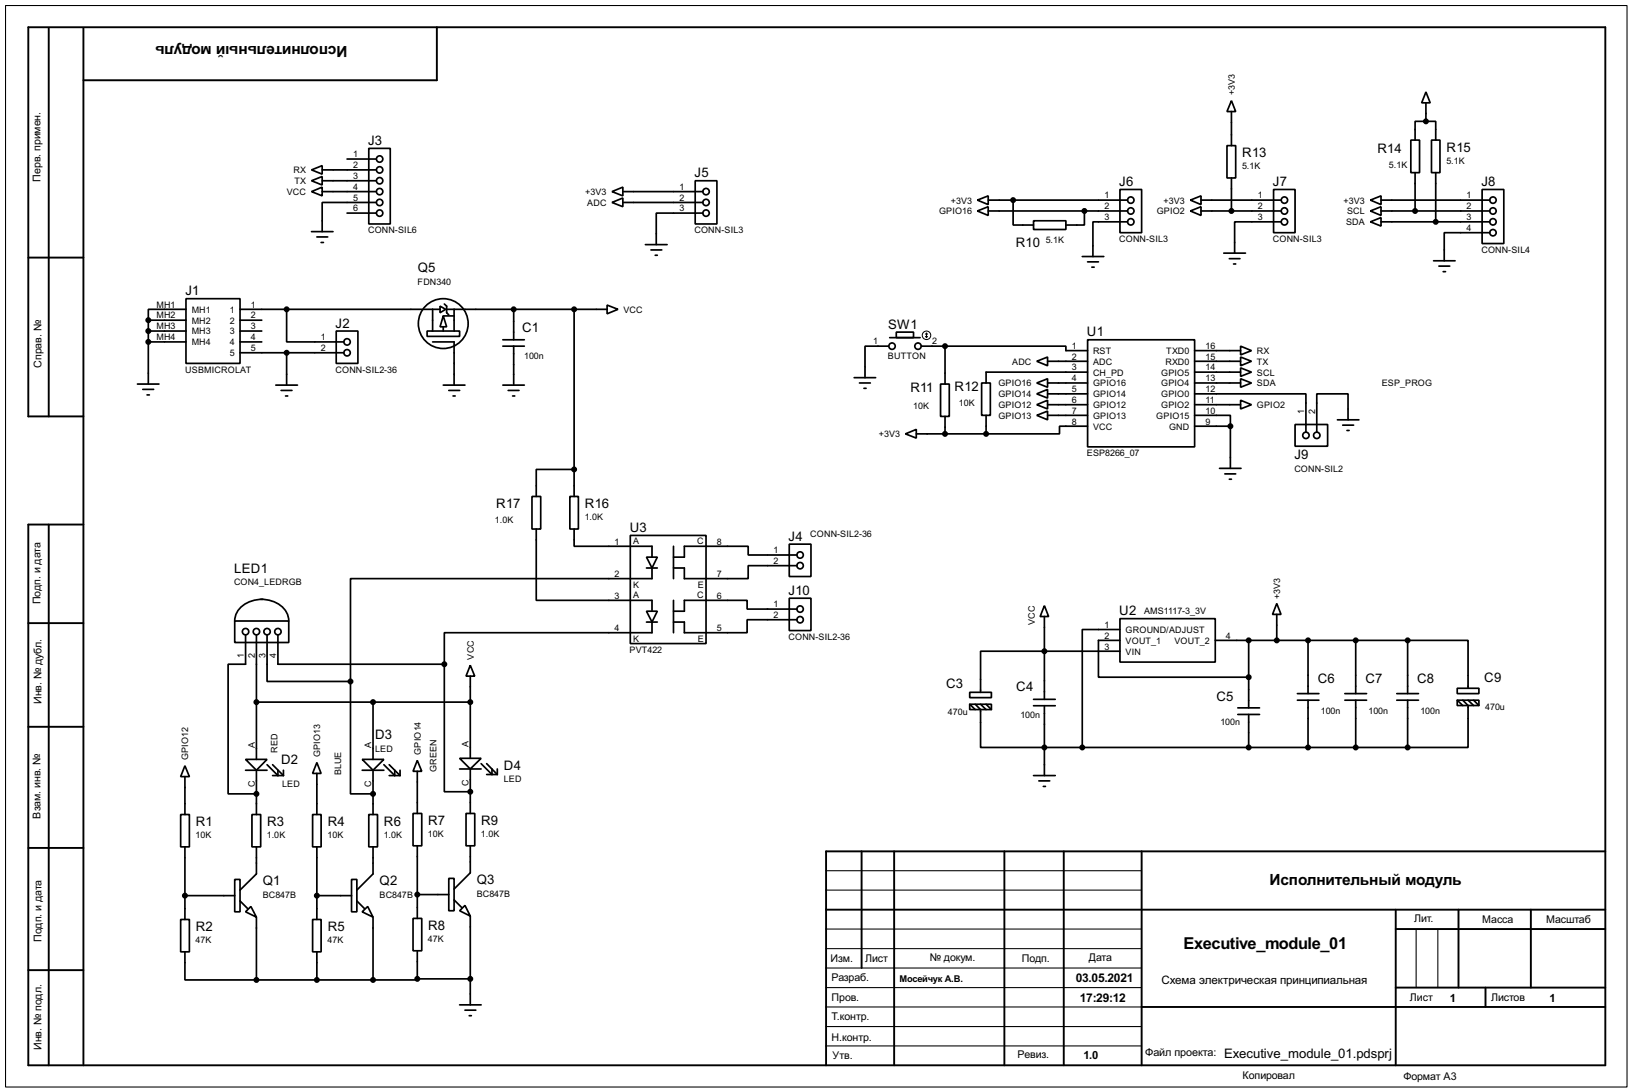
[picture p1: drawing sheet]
<svg xmlns="http://www.w3.org/2000/svg" width="383mm" height="256mm" viewBox="0 0 383 256" stroke-linecap="round" stroke-linejoin="round" font-family="sans-serif">
<path d="M1.3 1.3h381v254h-381zM194.1 218.2h74.2M194.1 209.1h74.2M194.1 204.5h74.2M332.8 218.2v13.8M337.9 218.2v13.8M194.1 222.8h74.2M194.1 232h74.2M194.1 236.5h74.2M194.1 227.4h74.2M194.1 241.1h74.2M194.1 245.7h74.2" fill="none" stroke="#000" stroke-width=".25"/>
<g fill="none" stroke="#000" stroke-width=".45">
<path d="M11.5 6.7v91.1M19.6 6.7v243.5M102.7 6.4v12.5h-83.1M6.7 60.5h12.9M19.6 97.8h-12.9v-91.4h370.5v243.8h-370.5v-127h12.9M11.5 123.2v127M6.7 146.4h12.9M6.7 170.7h12.9M6.7 199.2h12.9M202.5 200v27.4M210.1 200v50.2M236 200v50.2"/>
<path d="M250 200v50.2M268.3 200v50.2M377.2 200h-183.1v50.2M194.1 213.7h183.1M328 213.7v36.5M328 218.2h49.2M342.7 213.7v18.3M359.7 213.7v18.3M6.7 227.9h12.9M268.3 236.5h108.9M328 232h49.2M349.1 232v4.5"/>
</g>
<g fill="none" stroke="#000" stroke-width=".4">
<path d="M73.2 39.9l2.5-1v2zM75.7 39.9h12.7M81.6 37.4h6.8M86.7 34.9h5v17.7h-5zM288.3 34.2h2.1v7.6h-2.1zM289.4 23.7l1 2.5h-2.1zM289.4 26.2v8M331.5 32.9h2.1v7.7h-2.1zM335.1 21.6l1 2.6h-2zM335.1 28.5h2.3v4.4M335.1 28.5h-2.6v4.4M335.1 24.2v4.3"/>
<path d="M336.4 32.9h2v7.7h-2zM73.2 42.5l2.5-1v2zM73.2 45l2.5-1v2zM73.2 54.4h5.1M74.5 55.7h2.5M75.5 57h.5M75.7 42.5h12.7M75.7 45h12.7M81.6 50.1h6.8M88.4 47.6h-12.7v6.8M143.8 45l2.6-1v2zM143.8 47.6l2.6-1.1v2.1z"/>
<path d="M146.4 45h18.8M146.4 47.6h18.8M151.7 57.5h5.1M153 58.7h2.5M154 60h.5M163.4 42.5h5.1v10.1h-5.1zM165.2 50.1h-11v7.4M229.7 47l2.5-1v2.1zM229.7 49.6l2.5-1v2zM232.2 47h32.8M232.2 49.6h32.8M238.1 47v5.9h4.8"/>
<path d="M242.9 51.9h7.6v2h-7.6zM254.8 49.6v3.3h-4.3M263.2 44.5h5.1v10.2h-5.1zM265 52.1h-8.2v8.2M279.7 47l2.5-1v2.1zM279.7 49.6l2.5-1v2zM282.2 47h18.8M282.2 49.6h18.8M287.6 59.5h5.1M289.4 41.8v7.8M299.3 44.5h5v10.2h-5zM301 52.1h-10.9v7.4"/>
<path d="M322 47l2.5-1v2.1zM322 49.6l2.5-1v2zM322 52.1l2.5-1v2zM324.5 47h25.6M324.5 49.6h25.6M324.5 52.1h25.6M332.5 40.6v9M337.4 40.6v11.5M348.3 44.5h5.1v12.7h-5.1zM350.1 54.7h-10.7v6.6M34.9 75.2h8.8M34.9 75.2v15"/>
<path d="M34.9 77.8h8.8M43.7 70.2h12.7v15.2h-12.7zM43.7 72.7h-8.8v2.5M56.4 72.7h42.7M56.4 75.2h5.1M56.4 77.8h5.1M67.4 72.7v7.6h13.4M79 77.8h5.1v7.6h-5.1zM99.4 72.7h4M100.4 77.8h7.6v1.2h-7.6zM101.7 72.7v5.1M103.4 71.9l1.3 .8-1.3 .8z"/>
<path d="M104.2 74.2l.8 2.6h-1.6zM104.2 76.8v1M104.2 74.2h2.5M104.4 71.4l.6 .5v1.6l.5 .5M105 72.7h37.7M106.7 72.7v5.1M118.2 79.8h5M120.7 72.7v7.1M134.9 72.7v43.9M142.7 71.7l2.5 1-2.5 1zM209.1 79.3h7.1M210.6 78h4.1v1.3h-4.1z"/>
<path d="M254.3 60.3h5.1M255.6 79.8h25.1v25.2h-25.1zM255.6 61.5h2.5M256.6 62.8h.5M288.9 60.8h2.5M289.9 62h.5M336.9 61.3h5M338.1 62.5h2.6M339.1 63.8h.6M32.3 90.2h5.1M33.6 91.5h2.5M34.6 92.8h.5"/>
<path d="M34.9 80.3h8.8M56.4 80.3h5.1M56.4 82.9h24.4M64.8 90.5h5.1M66.1 91.7h2.5M67.1 93h.5M67.4 82.9v7.6M101.7 80.3h5v10.2M104.2 90.5h5.1M105.5 91.7h2.5M106.5 93h.5M118.2 81.3h5"/>
<path d="M118.2 90.5h5M119.4 91.7h2.6M120.5 93h.5M120.7 81.3v9.2M200.7 88.7h5.1M202 90h2.5M203 91.2h.5M208.8 81.3h-5.5v7.4M216.5 81.3h5.6M221 90.2h2.1v7.6h-2.1zM222.1 81.3h28.4v1.1h5.1M222.1 81.3v8.9"/>
<path d="M222.1 97.8v4.1M230.7 90h2v7.6h-2zM231.7 97.6v4.3M243.6 90l2.6-1v2zM243.6 92.5l2.6-1v2zM243.6 95.1l2.6-1.1v2.1zM243.6 97.6l2.6-1v2zM243.6 84.9l2.6-1v2zM246.2 84.9h9.4M246.2 90h9.4M246.2 92.5h9.4M246.2 95.1h9.4"/>
<path d="M246.2 97.6h9.4M255.6 87.4h-23.9v2.6M280.7 97.6h8.4v2.5M280.7 92.5h26.2v9M280.7 84.9h10.8M280.7 82.4h10.8M280.7 87.4h10.8M280.7 90h10.8M280.7 95.1h10.8M291.5 81.3l2.6 1.1-2.6 1zM291.5 83.9l2.6 1-2.6 1zM291.5 94l2.6 1.1-2.6 1z"/>
<path d="M291.5 86.4l2.6 1-2.6 1zM291.5 89l2.6 1-2.6 1zM304.3 99.7h7.7v5.1h-7.7zM314.3 98.6h5M315.5 99.9h2.6M316.8 98.6v-6.1h-7.4v9M125 116.6h2.1v7.7h-2.1zM133.9 116.6h2v7.7h-2zM134.9 110.3h-8.9v6.3M212.8 101.9l2.5-1v2zM215.3 101.9h16.4M255.6 100.1h-6.6v1.8h-17.3"/>
<path d="M280.7 100.1h8.4M286.6 110h5M287.8 111.3h2.6M288.9 112.6h.5M289.1 100.1v9.9M316.5 101.1h.5M126 124.3v16.7h27.2v2.6M134.9 124.3v4h18.3v2.6M148.1 125.8h17.8v25.4h-17.8zM151.9 130.9h2.6l-1.3 2.5zM151.9 133.4h2.6M153.2 133.4v2.5h-70.8v24.2"/>
<path d="M158.3 128.3v7.6M185.5 127.8h5.1v7.6h-5.1zM187.3 130.4h-11.5v-2.1h-15v2.6h-2.5M187.3 132.9h-11.5v3h-15v-2.5h-2.5M55.2 145.9h12.7v5h-12.7zM57.7 149.2v6.8h-4.1v30.5h6.7M60.3 149.2v29.2M61.3 140.8a6.3 6.3 0 0 1 6.5 4.2l.1 .9M61.8 140.8a6.3 6.3 0 0 0-6.6 4.2v.9M62.8 149.2v10.9h19.6M65.3 149.2v6.8h39.1M104.4 156v30h6.1"/>
<path d="M110.5 156.3l1.1 2.5h-2.1zM110.5 158.8v19.3M151.9 143.6h2.6l-1.3 2.5zM151.9 146.1h2.6M153.2 146.1v2.5h-48.8v7.4M158.3 141v7.6M185.5 140.5h5.1v7.6h-5.1zM187.3 143.1h-11.7v-2.1h-14.8v2.6h-2.5M187.3 145.6h-11.7v3h-14.8v-2.5h-2.5M245.4 142.3l1 2.5h-2zM245.4 144.8v19.5M263.2 145.3h22.4v10.2h-22.4z"/>
<path d="M263.2 147.9h-8.9v27.7M263.2 150.4h-5.1v8.7h35.3M263.2 153h-32.8v9.6M285.6 150.4h45.2M293.4 150.4v15.9M300 141.8l1 2.5h-2zM300 144.3v6.1M307.4 150.4v12.5M318.6 150.4v12.5M330.8 150.4h14.2v11.3M330.8 150.4v12.5M43.5 179.9l1 2.5h-2z"/>
<path d="M57.7 178.4h5.1l-2.5 2.5zM60.3 164.9h50.2M62.8 179.6l2.5 2.6v-1.3M64.1 179.6l2.5 2.6M74.5 179.1l1 2.6h-2zM82.4 160.1v26.4h5.3M85.1 178.4h5.1l-2.5 2.5zM87.7 164.9v13.5M90.2 179.6l2.6 2.6v-1.3M91.5 179.6l2.5 2.6M98.1 178.6l1 2.6h-2zM108 178.1h5.1l-2.6 2.5z"/>
<path d="M113.1 179.4l2.5 2.5v-1.3M114.4 179.4l2.5 2.5M227.9 162.6h5.1v1.3h-5.1zM227.9 165.4h5.1v1.3h-5.1zM227.9 165.4l1.3 1.3M229.2 165.4l1.2 1.3v8.9h100.4M230.4 165.4l1.3 1.3M231.7 165.4l1.3 1.3M242.9 165.8h5.1M242.9 164.3h5.1M245.4 165.8v16.4M290.9 167.8h5.1"/>
<path d="M290.9 166.3h5.1M293.4 167.8v7.8M304.9 164.5h5M304.9 162.9h5M307.4 164.5v11.1M316 164.5h5.1M316 162.9h5.1M318.6 164.5v11.1M328.2 164.5h5.1M328.2 162.9h5.1M330.8 164.5v11.1M342.4 161.7h5.1v1.2h-5.1z"/>
<path d="M342.4 164.5h5.1v1.2h-5.1zM342.4 164.5l1.3 1.2M343.7 164.5l1.3 1.2v9.9h-14.2M345 164.5l1.3 1.2M346.3 164.5l1.2 1.2M42.5 191.3h2v7.6h-2zM43.5 182.4v8.9M43.5 198.9v17.1M57.7 180.9h5.1M59.2 191.3h2.1v7.6h-2.1zM60.3 180.9v10.4M60.3 198.9v6.4l-3.9 3.8"/>
<path d="M64.1 182.2h2.5M66.6 180.9v1.3M73.5 191.3h2v7.6h-2zM74.5 181.7v9.6M74.5 198.9v17.1M85.1 180.9h5.1M86.7 191.3h2v7.6h-2zM87.7 180.9v10.4M87.7 198.9v6.4l-3.8 3.8M91.5 182.2h2.5M94 180.9v1.3M97.1 191.1h2v7.6h-2z"/>
<path d="M98.1 181.2v9.9M98.1 198.7v17M108 180.6h5.1M109.5 191.1h2.1v7.6h-2.1zM110.5 180.6v10.5M110.5 198.7v6.3l-3.8 3.8M114.4 181.9h2.5M116.9 180.6v1.3M242.9 182.2h5.1M244.1 183.4h2.6M245.2 184.7h.5M42.5 216h2v7.6h-2z"/>
<path d="M43.5 210.4h11.7M55.2 206.6h1.2v7.6h-1.2zM56.4 211.6l1.8 1.8M57.7 214.2l1.3-1.3 1.3 2.5zM60.3 215.4v14.8M73.5 216h2v7.6h-2zM74.5 210.4h8.1M82.6 206.6h1.3v7.6h-1.3zM83.9 211.6l1.8 1.8M85.1 214.2l1.3-1.3 1.3 2.5zM87.7 215.4v14.8M97.1 215.7h2v7.6h-2z"/>
<path d="M98.1 210.1h7.4M105.5 206.3h1.2v7.6h-1.2zM106.7 211.4l1.8 1.8M108 213.9l1.3-1.2 1.2 2.5zM110.5 215.2v20.8M43.5 223.6v6.6h16.8M60.3 230.2h27.4M74.5 223.6v6.6M98.1 229.9v.3h-10.4M98.1 223.3v6.6M98.1 229.9h12.4M108 236h5.1"/>
<path d="M109.3 237.3h2.5M110.3 238.6h.5"/>
<circle cx="89.2" cy="39.9" r=".75"/>
<circle cx="89.2" cy="37.4" r=".75"/>
<circle cx="89.2" cy="47.6" r=".75"/>
<circle cx="89.2" cy="42.5" r=".75"/>
<circle cx="89.2" cy="50.1" r=".75"/>
<circle cx="89.2" cy="45" r=".75"/>
<circle cx="165.9" cy="47.6" r=".75"/>
<circle cx="165.9" cy="50.1" r=".75"/>
<circle cx="165.9" cy="45" r=".75"/>
<circle cx="265.7" cy="52.1" r=".75"/>
<circle cx="265.7" cy="47" r=".75"/>
<circle cx="265.7" cy="49.6" r=".75"/>
<circle cx="301.8" cy="52.1" r=".75"/>
<circle cx="301.8" cy="47" r=".75"/>
<circle cx="301.8" cy="49.6" r=".75"/>
<circle cx="350.8" cy="52.1" r=".75"/>
<circle cx="350.8" cy="54.7" r=".75"/>
<circle cx="350.8" cy="49.6" r=".75"/>
<circle cx="350.8" cy="47" r=".75"/>
<circle cx="104.1" cy="76" r="5.9"/>
<circle cx="81.5" cy="80.3" r=".75"/>
<circle cx="81.5" cy="82.9" r=".75"/>
<circle cx="209.6" cy="81.3" r=".75"/>
<circle cx="215.7" cy="81.3" r=".75"/>
<circle cx="306.8" cy="102.3" r=".75"/>
<circle cx="309.4" cy="102.3" r=".75"/>
<circle cx="188" cy="132.9" r=".75"/>
<circle cx="188" cy="130.4" r=".75"/>
<circle cx="57.7" cy="148.4" r=".75"/>
<circle cx="60.2" cy="148.4" r=".75"/>
<circle cx="62.7" cy="148.4" r=".75"/>
<circle cx="65.3" cy="148.4" r=".75"/>
<circle cx="188" cy="143.1" r=".75"/>
<circle cx="188" cy="145.6" r=".75"/>
</g>
<g fill="#000" stroke="#000" stroke-width=".4">
<circle cx="335" cy="28.5" r=".5"/>
<circle cx="238" cy="47" r=".5"/>
<circle cx="254.8" cy="49.6" r=".5"/>
<circle cx="289.3" cy="49.6" r=".5"/>
<circle cx="332.5" cy="49.6" r=".5"/>
<circle cx="337.3" cy="52.1" r=".5"/>
<circle cx="34.8" cy="75.2" r=".5"/>
<circle cx="34.8" cy="77.8" r=".5"/>
<circle cx="67.3" cy="72.7" r=".5"/>
<circle cx="120.7" cy="72.7" r=".5"/>
<circle cx="134.9" cy="72.7" r=".5"/>
<circle cx="34.8" cy="80.3" r=".5"/>
<circle cx="67.3" cy="82.9" r=".5"/>
<circle cx="222" cy="81.3" r=".5"/>
<circle cx="134.9" cy="110.3" r=".5"/>
<circle cx="222" cy="101.9" r=".5"/>
<circle cx="231.7" cy="101.9" r=".5"/>
<circle cx="289.1" cy="100.1" r=".5"/>
<circle cx="104.4" cy="156" r=".5"/>
<circle cx="245.4" cy="153" r=".5"/>
<circle cx="293.4" cy="150.4" r=".5"/>
<circle cx="293.4" cy="159.1" r=".5"/>
<circle cx="300" cy="150.4" r=".5"/>
<circle cx="307.3" cy="150.4" r=".5"/>
<circle cx="318.5" cy="150.4" r=".5"/>
<circle cx="330.7" cy="150.4" r=".5"/>
<circle cx="60.2" cy="164.9" r=".5"/>
<circle cx="82.3" cy="160.1" r=".5"/>
<circle cx="87.6" cy="164.9" r=".5"/>
<circle cx="110.5" cy="164.9" r=".5"/>
<circle cx="245.4" cy="175.6" r=".5"/>
<circle cx="254.3" cy="175.6" r=".5"/>
<circle cx="293.4" cy="175.6" r=".5"/>
<circle cx="307.3" cy="175.6" r=".5"/>
<circle cx="318.5" cy="175.6" r=".5"/>
<circle cx="330.7" cy="175.6" r=".5"/>
<circle cx="60.2" cy="186.5" r=".5"/>
<circle cx="87.6" cy="186.5" r=".5"/>
<circle cx="110.5" cy="186" r=".5"/>
<circle cx="43.4" cy="210.4" r=".5"/>
<circle cx="74.4" cy="210.4" r=".5"/>
<circle cx="98" cy="210.1" r=".5"/>
<circle cx="60.2" cy="230.2" r=".5"/>
<circle cx="74.4" cy="230.2" r=".5"/>
<circle cx="87.6" cy="230.2" r=".5"/>
<circle cx="98" cy="229.9" r=".5"/>
<circle cx="110.5" cy="229.9" r=".5"/>
</g>
<g fill="none" stroke="#000" stroke-width=".23">
<path d="M217.5 79l.2 .3M217.7 78.3v1M217.7 78.3l-.2 .2M217.7 78.3l.3 .2M218 79l-.3 .3"/>
<circle cx="217.7" cy="78.8" r="1"/>
</g>
<text font-size="4.3" x="278.1" y="223">Executive_module_01</text>
<g font-size="4.1">
<text x="81.6" y="10.8" transform="rotate(-180 81.6 10.8)">Исполнительный модуль</text>
<text x="298.3" y="208">Исполнительный модуль</text>
</g>
<g font-size="3.5">
<text x="86.5" y="34">J3</text>
<text x="323.7" y="35.9">R14</text>
<text x="339.9" y="35.6">R15</text>
<text x="163.2" y="41.6">J5</text>
<text x="291.9" y="36.9">R13</text>
<text x="263" y="43.7">J6</text>
<text x="299.1" y="43.7">J7</text>
<text x="348.1" y="43.7">J8</text>
<text x="238.7" y="57.9">R10</text>
<text x="98.2" y="64">Q5</text>
<text x="43.6" y="69.4">J1</text>
<text x="78.9" y="76.9">J2</text>
<text x="122.7" y="77.9">C1</text>
<text x="208.7" y="77.2">SW1</text>
<text x="255.4" y="79">U1</text>
<text x="213.9" y="92.2">R11</text>
<text x="224.3" y="91.9">R12</text>
<text x="304.2" y="107.9">J9</text>
<text x="116.6" y="119.3">R17</text>
<text x="137.5" y="119.3">R16</text>
<text x="148" y="125">U3</text>
<text x="185.3" y="127">J4</text>
<text x="55" y="134.6">LED1</text>
<text x="185.3" y="139.7">J10</text>
<text x="263" y="144.5">U2</text>
<text x="222.3" y="161.5">C3</text>
<text x="309.7" y="160.5">C6</text>
<text x="320.9" y="160.5">C7</text>
<text x="333" y="160.5">C8</text>
<text x="348.8" y="160.3">C9</text>
<text x="238.8" y="162.4">C4</text>
<text x="285.8" y="164.7">C5</text>
<text x="88.2" y="173.7">D3</text>
<text x="66.1" y="179.5">D2</text>
<text x="118.4" y="180.8">D4</text>
<text x="46" y="194">R1</text>
<text x="62.8" y="194">R3</text>
<text x="77" y="194">R4</text>
<text x="90.2" y="194">R6</text>
<text x="100.6" y="193.8">R7</text>
<text x="113.1" y="193.8">R9</text>
<text x="61.8" y="208">Q1</text>
<text x="89.2" y="208">Q2</text>
<text x="112.1" y="207.7">Q3</text>
<text x="46" y="218.7">R2</text>
<text x="77" y="218.7">R5</text>
<text x="100.6" y="218.4">R8</text>
<text x="287.6" y="248.5">Executive_module_01.pdsprj</text>
</g>
<g font-size="3.2">
<text x="252.8" y="230.7">03.05.2021</text>
<text x="253.8" y="235.4">17:29:12</text>
</g>
<text font-size="3.1" x="272.9" y="231.2">Схема электрическая принципиальная</text>
<g font-size="3">
<text x="340.7" y="235.4">1</text>
<text x="364.1" y="235.4">1</text>
<text x="254.6" y="248.8">1.0</text>
</g>
<text font-size="2.9" x="269" y="248.1">Файл проекта:</text>
<g font-size="2.8">
<text x="9.5" y="42.7" transform="rotate(-90 9.5 42.7)">Перв. примен.</text>
<text x="9.7" y="86.4" transform="rotate(-90 9.7 86.4)">Справ. №</text>
<text x="9.5" y="142" transform="rotate(-90 9.5 142)">Подп. и дата</text>
<text x="9.7" y="165.4" transform="rotate(-90 9.7 165.4)">Инв. № дубл.</text>
<text x="9.5" y="192.3" transform="rotate(-90 9.5 192.3)">Взам. инв. №</text>
<text x="9.8" y="221.2" transform="rotate(-90 9.8 221.2)">Подп. и дата</text>
<text x="332.3" y="216.5">Лит.</text>
<text x="348.3" y="216.8">Масса</text>
<text x="363.3" y="216.8">Масштаб</text>
<text x="195.1" y="225.9">Изм.</text>
<text x="203.3" y="225.9">Лист</text>
<text x="218.5" y="225.7">№ докум.</text>
<text x="240.1" y="225.9">Подп.</text>
<text x="255.8" y="225.7">Дата</text>
<text x="195.4" y="230.5">Разраб.</text>
<text x="195.4" y="235.1">Пров.</text>
<text x="195.4" y="239.6">Т.контр.</text>
<text x="331.3" y="235.1">Лист</text>
<text x="350.3" y="235.1">Листов</text>
<text x="195.4" y="244.5">Н.контр.</text>
<text x="9.8" y="246.6" transform="rotate(-90 9.8 246.6)">Инв. № подл.</text>
<text x="195.6" y="248.8">Утв.</text>
<text x="239.1" y="248.5">Ревиз.</text>
<text x="291.9" y="253.4">Копировал</text>
<text x="329.7" y="253.6">Формат А3</text>
</g>
<text font-size="2.5" x="211.4" y="230.6">Мосейчук А.В.</text>
<g font-size="2.4">
<text x="290.2" y="22.4" transform="rotate(-90 290.2 22.4)">+3V3</text>
<text x="69" y="40.7">RX</text>
<text x="83" y="37">1</text>
<text x="83" y="39.5">2</text>
<text x="291.9" y="39.8">5.1K</text>
<text x="326.4" y="39.5">5.1K</text>
<text x="339.9" y="38.5">5.1K</text>
<text x="67.4" y="45.8">VCC</text>
<text x="69.2" y="43.3">TX</text>
<text x="83" y="42">3</text>
<text x="83" y="44.6">4</text>
<text x="83" y="47.2">5</text>
<text x="137.5" y="45.8">+3V3</text>
<text x="159.7" y="44.6">1</text>
<text x="159.7" y="47.2">2</text>
<text x="223.4" y="47.8">+3V3</text>
<text x="259.5" y="46.6">1</text>
<text x="273.4" y="47.8">+3V3</text>
<text x="295.6" y="46.6">1</text>
<text x="315.7" y="47.8">+3V3</text>
<text x="344.6" y="46.6">1</text>
<text x="83" y="49.7">6</text>
<text x="138" y="48.3">ADC</text>
<text x="159.7" y="49.7">3</text>
<text x="220.6" y="50.4">GPIO16</text>
<text x="259.5" y="49.2">2</text>
<text x="259.5" y="51.7">3</text>
<text x="271.8" y="50.4">GPIO2</text>
<text x="295.6" y="49.2">2</text>
<text x="295.6" y="51.7">3</text>
<text x="316.3" y="52.9">SDA</text>
<text x="316.5" y="50.4">SCL</text>
<text x="344.6" y="49.2">2</text>
<text x="344.6" y="51.7">3</text>
<text x="86.5" y="54.8">CONN-SIL6</text>
<text x="163.2" y="54.8">CONN-SIL3</text>
<text x="245.7" y="57.1">5.1K</text>
<text x="263" y="56.8">CONN-SIL3</text>
<text x="299.1" y="56.8">CONN-SIL3</text>
<text x="344.6" y="54.3">4</text>
<text x="348.1" y="59.4">CONN-SIL4</text>
<text x="98.1" y="66.9">FDN340</text>
<text x="36.7" y="72.3">MH1</text>
<text x="36.7" y="74.8">MH2</text>
<text x="36.7" y="77.4">MH3</text>
<text x="45" y="73.4">MH1</text>
<text x="45" y="76">MH2</text>
<text x="54" y="73.4">1</text>
<text x="54" y="76">2</text>
<text x="59" y="72.3">1</text>
<text x="59" y="74.8">2</text>
<text x="59" y="77.4">3</text>
<text x="146.5" y="73.4">VCC</text>
<text x="36.7" y="79.9">MH4</text>
<text x="45" y="78.6">MH3</text>
<text x="45" y="81.1">MH4</text>
<text x="54" y="78.6">3</text>
<text x="54" y="81.1">4</text>
<text x="54" y="83.6">5</text>
<text x="59" y="79.9">4</text>
<text x="59" y="82.5">5</text>
<text x="75.4" y="79.9">1</text>
<text x="75.4" y="82.5">2</text>
<text x="205.2" y="80.9">1</text>
<text x="219" y="80.9">2</text>
<text x="251.9" y="82">1</text>
<text x="256.8" y="83.2">RST</text>
<text x="274" y="83.2">TXD0</text>
<text x="283.3" y="82">16</text>
<text x="295.3" y="83.2">RX</text>
<text x="43.5" y="87.6">USBMICROLAT</text>
<text x="78.8" y="87.6">CONN-SIL2-36</text>
<text x="123.2" y="84.4">100n</text>
<text x="208.6" y="84.3">BUTTON</text>
<text x="237.8" y="85.7">ADC</text>
<text x="251.9" y="89.6">4</text>
<text x="251.9" y="87">3</text>
<text x="251.9" y="84.5">2</text>
<text x="256.8" y="88.2">CH_PD</text>
<text x="256.8" y="85.7">ADC</text>
<text x="272.8" y="88.2">GPIO5</text>
<text x="273.8" y="85.7">RXD0</text>
<text x="283.3" y="89.6">13</text>
<text x="283.3" y="87">14</text>
<text x="283.3" y="84.5">15</text>
<text x="295.3" y="85.7">TX</text>
<text x="295.3" y="88.2">SCL</text>
<text x="225.3" y="95.3">10K</text>
<text x="234.6" y="90.8">GPIO16</text>
<text x="234.6" y="93.3">GPIO14</text>
<text x="234.6" y="95.9">GPIO12</text>
<text x="251.9" y="94.7">6</text>
<text x="251.9" y="92.1">5</text>
<text x="256.8" y="95.9">GPIO12</text>
<text x="256.8" y="93.3">GPIO14</text>
<text x="256.8" y="90.8">GPIO16</text>
<text x="272.8" y="95.9">GPIO2</text>
<text x="272.8" y="93.3">GPIO0</text>
<text x="272.8" y="90.8">GPIO4</text>
<text x="283.3" y="94.7">11</text>
<text x="283.3" y="92.1">12</text>
<text x="295.3" y="95.9">GPIO2</text>
<text x="295.3" y="90.8">SDA</text>
<text x="324.7" y="90.7">ESP_PROG</text>
<text x="214.6" y="96.1">10K</text>
<text x="234.6" y="98.4">GPIO13</text>
<text x="251.9" y="97.2">7</text>
<text x="251.9" y="99.7">8</text>
<text x="256.8" y="98.4">GPIO13</text>
<text x="256.8" y="100.9">VCC</text>
<text x="271.7" y="98.4">GPIO15</text>
<text x="274.7" y="100.9">GND</text>
<text x="283.3" y="97.2">10</text>
<text x="283.3" y="99.7">9</text>
<text x="306.5" y="97.2" transform="rotate(-90 306.5 97.2)">1</text>
<text x="309" y="97.2" transform="rotate(-90 309 97.2)">2</text>
<text x="206.5" y="102.7">+3V3</text>
<text x="255.4" y="107.2">ESP8266_07</text>
<text x="304.1" y="110.8">CONN-SIL2</text>
<text x="116.3" y="122.8">1.0K</text>
<text x="137.4" y="122.2">1.0K</text>
<text x="144.4" y="127.9">1</text>
<text x="148.7" y="127.9">A</text>
<text x="163.8" y="127.9">C</text>
<text x="168.5" y="127.9">8</text>
<text x="181.8" y="130">1</text>
<text x="190.4" y="126.2">CONN-SIL2-36</text>
<text x="55" y="137.5">CON4_LEDRGB</text>
<text x="144.4" y="135.5">2</text>
<text x="168.5" y="135.5">7</text>
<text x="181.8" y="132.5">2</text>
<text x="144.4" y="140.6">3</text>
<text x="148.7" y="138">K</text>
<text x="148.7" y="140.6">A</text>
<text x="163.8" y="140.6">C</text>
<text x="163.9" y="138">E</text>
<text x="168.5" y="140.6">6</text>
<text x="181.8" y="142.7">1</text>
<text x="300.8" y="140.8" transform="rotate(-90 300.8 140.8)">+3V3</text>
<text x="144.4" y="148.2">4</text>
<text x="168.5" y="148.2">5</text>
<text x="181.8" y="145.2">2</text>
<text x="243.2" y="146.8" transform="rotate(-90 243.2 146.8)">VCC</text>
<text x="259.5" y="147.5">1</text>
<text x="264.5" y="148.7">GROUND/ADJUST</text>
<text x="268.8" y="144.2">AMS1117-3_3V</text>
<text x="57.3" y="154.6" transform="rotate(-90 57.3 154.6)">1</text>
<text x="59.8" y="154.6" transform="rotate(-90 59.8 154.6)">2</text>
<text x="62.4" y="154.6" transform="rotate(-90 62.4 154.6)">3</text>
<text x="64.9" y="154.6" transform="rotate(-90 64.9 154.6)">4</text>
<text x="111.3" y="154.9" transform="rotate(-90 111.3 154.9)">VCC</text>
<text x="147.9" y="153.4">PVT422</text>
<text x="148.7" y="150.7">K</text>
<text x="163.9" y="150.7">E</text>
<text x="185.3" y="150.3">CONN-SIL2-36</text>
<text x="259.5" y="150">2</text>
<text x="259.5" y="152.6">3</text>
<text x="264.5" y="151.2">VOUT_1</text>
<text x="264.5" y="153.8">VIN</text>
<text x="275.9" y="151.2">VOUT_2</text>
<text x="288.1" y="150">4</text>
<text x="222.8" y="168">470u</text>
<text x="310.4" y="167.8">100n</text>
<text x="321.6" y="167.8">100n</text>
<text x="333.8" y="167.8">100n</text>
<text x="349" y="166.8">470u</text>
<text x="239.8" y="168.6">100n</text>
<text x="286.8" y="170.4">100n</text>
<text x="44.3" y="178.6" transform="rotate(-90 44.3 178.6)">GPIO12</text>
<text x="59.8" y="175.8" transform="rotate(-90 59.8 175.8)">A</text>
<text x="65.2" y="176.8" transform="rotate(-90 65.2 176.8)">RED</text>
<text x="75.3" y="177.8" transform="rotate(-90 75.3 177.8)">GPIO13</text>
<text x="87.2" y="175.8" transform="rotate(-90 87.2 175.8)">A</text>
<text x="88.1" y="176.6">LED</text>
<text x="98.9" y="177.3" transform="rotate(-90 98.9 177.3)">GPIO14</text>
<text x="110.1" y="175.5" transform="rotate(-90 110.1 175.5)">A</text>
<text x="59.9" y="184.9" transform="rotate(-90 59.9 184.9)">C</text>
<text x="66.3" y="185">LED</text>
<text x="80.2" y="182.1" transform="rotate(-90 80.2 182.1)">BLUE</text>
<text x="87.3" y="184.9" transform="rotate(-90 87.3 184.9)">C</text>
<text x="102.6" y="181.4" transform="rotate(-90 102.6 181.4)">GREEN</text>
<text x="110.1" y="184.7" transform="rotate(-90 110.1 184.7)">C</text>
<text x="118.4" y="183.7">LED</text>
<text x="45.9" y="196.9">10K</text>
<text x="62.7" y="196.9">1.0K</text>
<text x="77" y="196.9">10K</text>
<text x="90.2" y="196.9">1.0K</text>
<text x="100.6" y="196.7">10K</text>
<text x="113" y="196.7">1.0K</text>
<text x="61.7" y="210.9">BC847B</text>
<text x="89.2" y="210.9">BC847B</text>
<text x="112" y="210.6">BC847B</text>
<text x="45.9" y="221.6">47K</text>
<text x="77" y="221.6">47K</text>
<text x="100.6" y="221.3">47K</text>
</g>
</svg>
